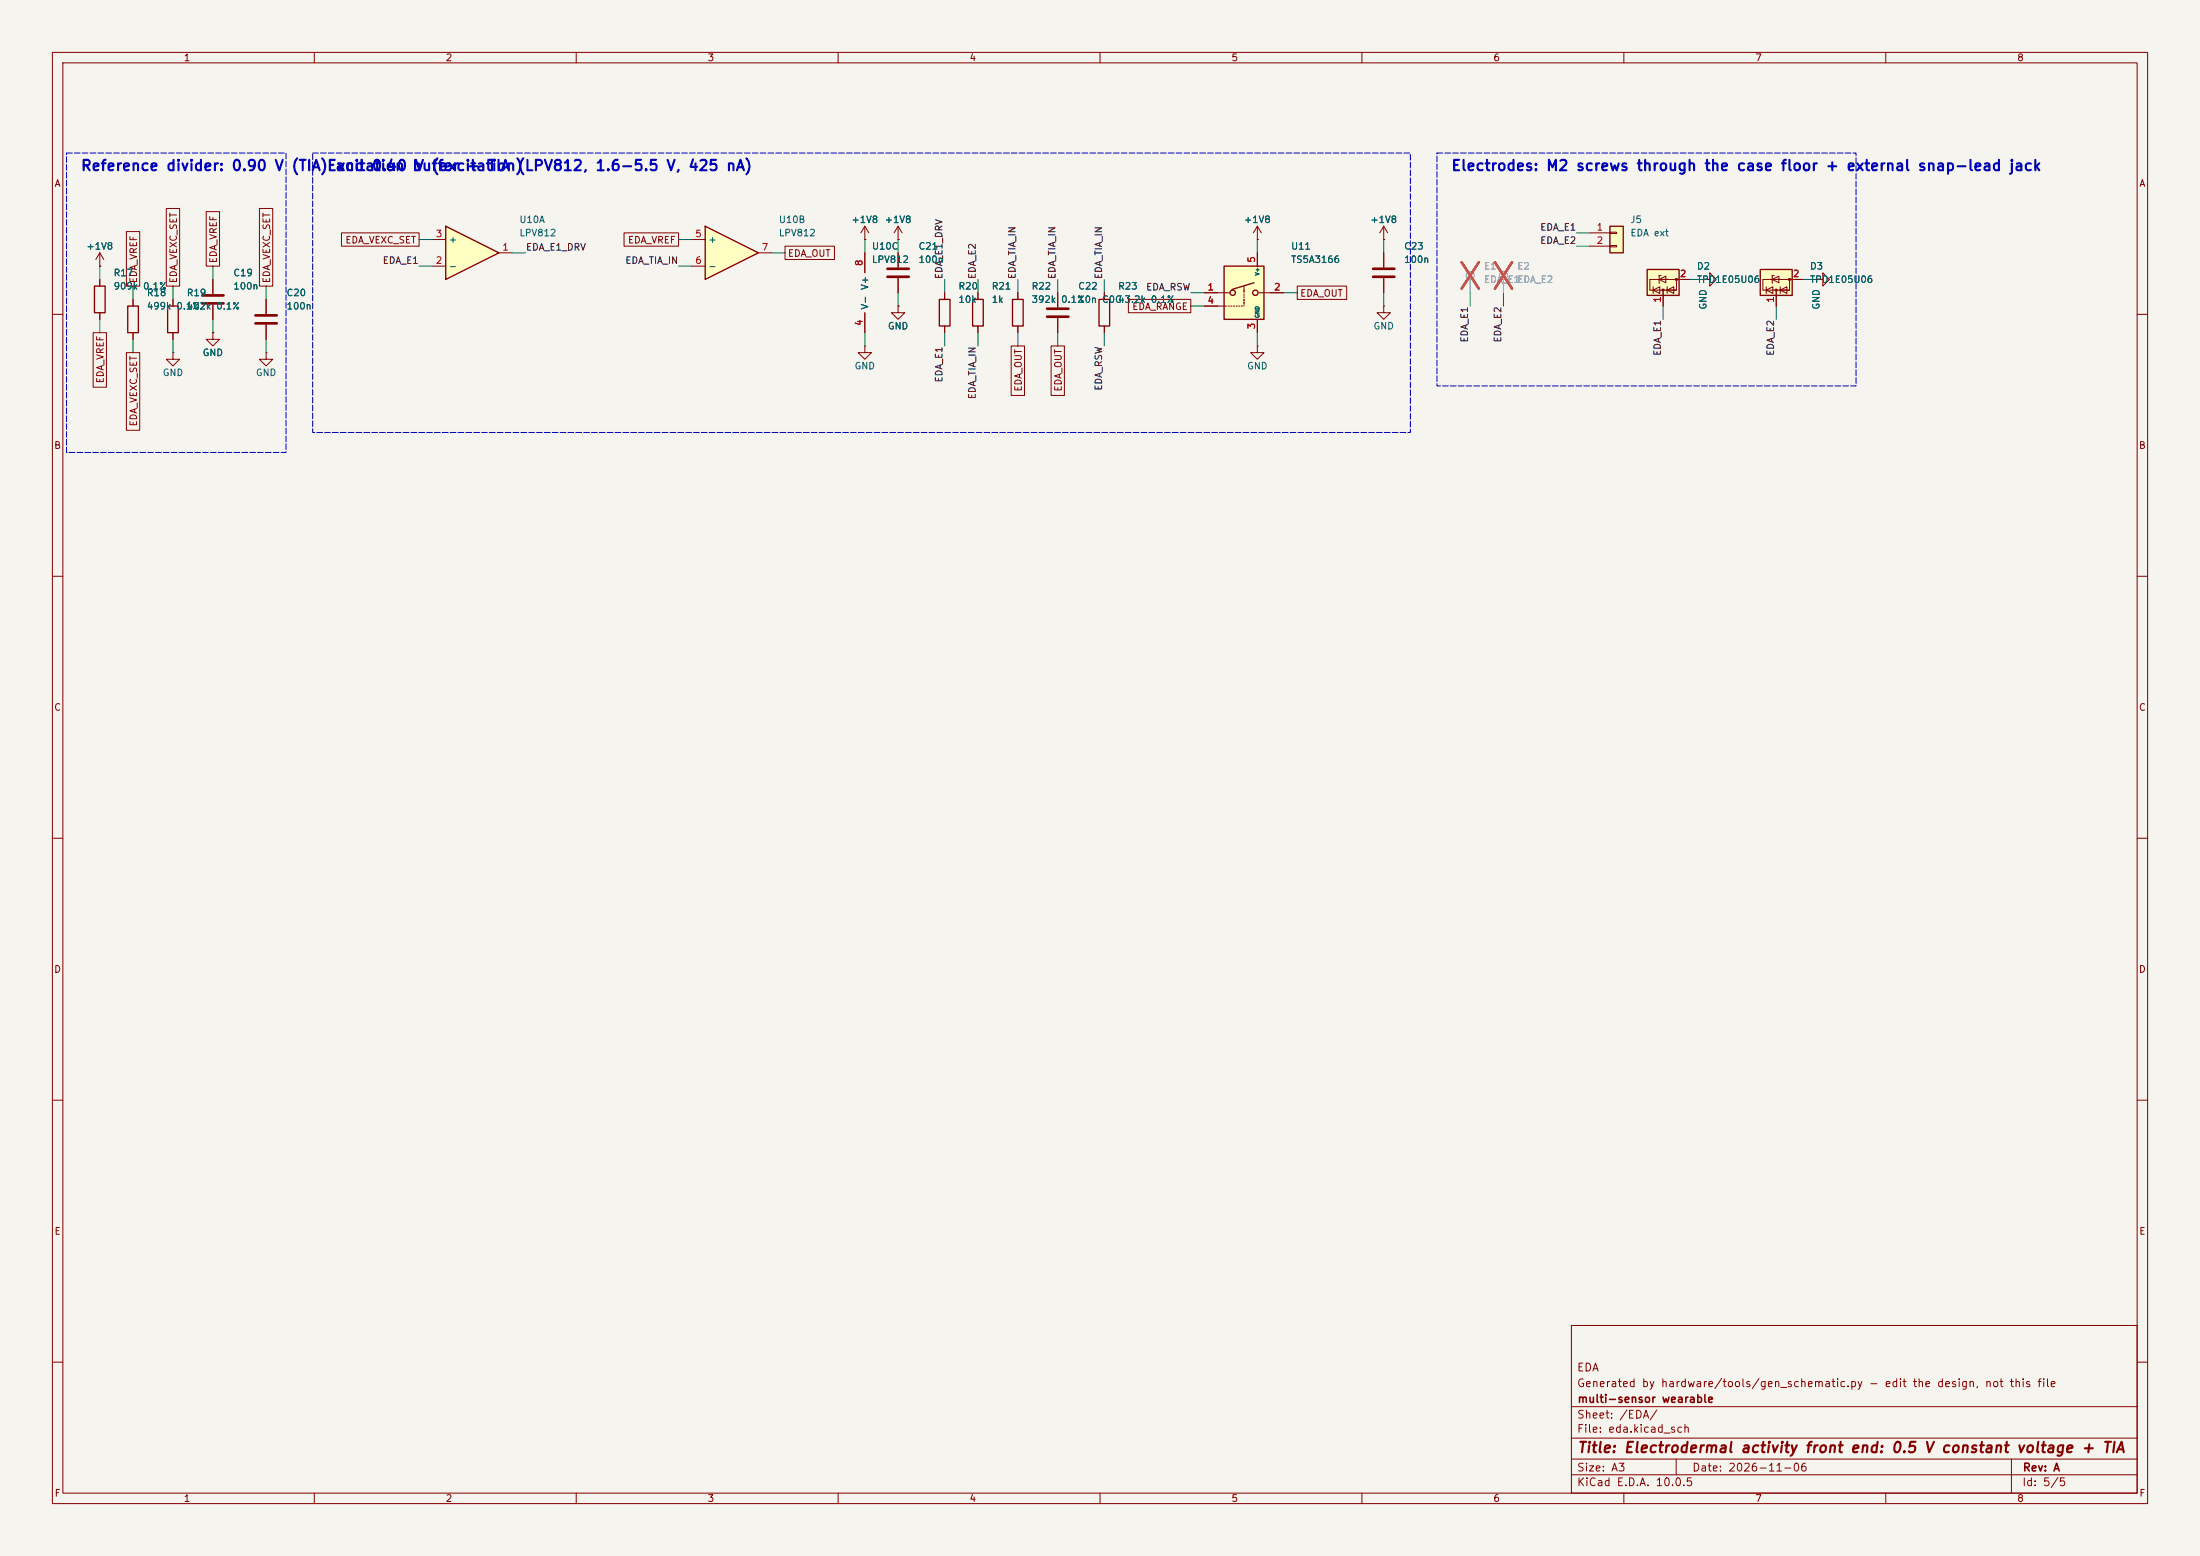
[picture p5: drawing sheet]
<svg xmlns="http://www.w3.org/2000/svg" width="420mm" height="297mm" viewBox="0 0 420 297" stroke-linecap="round" stroke-linejoin="round" font-family="sans-serif">
<path d="M0 0h420v297h-420z" fill="#f5f4ef" stroke="#f5f4ef" stroke-width=".19"/>
<g fill="none" stroke="#840000" stroke-width=".19">
<path d="M10 10h400v277h-400zM12 12h396v273h-396zM60 10v2M110 10v2M160 10v2M210 10v2M260 10v2M310 10v2M360 10v2M10 60h2M240 66v1.3h1.3l-1.3 1.3-1.2-1.3h1.2M240 66h.1"/>
<path d="M408 60h2M10 110h2M408 110h2M10 160h2M408 160h2M10 210h2M408 210h2M300 253h108v32h-108zM10 260h2M300 278.5h108M300 274.5h108M300 268.5h108"/>
<path d="M320 278.5v3M384 278.5v6.5M408 260h2M60 285v2M110 285v2M160 285v2M210 285v2M260 285v2M300 281.5h108M310 285v2M360 285v2"/>
</g>
<path d="M233.7 50.8h7.6v10.2h-7.6z" fill="#ffffc2"/>
<g fill="none" stroke="#840000" stroke-width=".19">
<path d="M229.9 58.4h4.3M229.9 55.9h4.8M234.4 58.4h.3M234.9 58.4h.3M235.5 58.4h.2M236 58.4h.2M236.5 58.4h.2M237 58.4h.2M237.5 54.6v1.3M237.5 56.1v.3M237.5 56.6v.3M237.5 57.2v.2"/>
<path d="M237.5 57.7v.2M237.5 58.2v.2M240 48.3v2.5M240.3 55.9h4.8M240 61v2.5"/>
</g>
<g fill="none" stroke="#840000" stroke-width=".25">
<path d="M233.7 50.8h7.6v10.2h-7.6zM239.4 54l-4.2 1.2"/>
<circle cx="235.3" cy="55.9" r=".51"/>
<circle cx="239.6" cy="55.9" r=".51"/>
</g>
<path d="M314.5 51.4h6v5h-6z" fill="#ffffc2"/>
<path d="M193.3 57.2h2v5h-2zM314.5 51.4h6v5h-6z" fill="none" stroke="#840000" stroke-width=".25"/>
<path d="M194.3 55.9v1.3M315.6 55.4l1.3-.7v1.3zM315.6 54.7v1.3M316.7 52.6h.1M316.7 53.3l1.3-.6v1.3zM316.7 52.6v1.5M316.7 52.6h.4M317.5 55.4v3M318.3 55.4l1.2-.7v1.3zM318.3 54.7v1.3M320 53.3v2.1h-5v-2.1h7.6M194.3 62.2v1.3" fill="none" stroke="#840000" stroke-width=".19"/>
<g fill="#840000" stroke="#840000" stroke-width=".19">
<circle cx="317.5" cy="55.4" r=".2"/>
<circle cx="320" cy="53.3" r=".2"/>
</g>
<path d="M85.1 43.2l10.1 5.1-10.1 5z" fill="#ffffc2"/>
<path d="M85.1 43.2l10.1 5.1-10.1 5z" fill="none" stroke="#840000" stroke-width=".25"/>
<path d="M40.6 53.3v2.8M40.6 58.2v2.8M82.5 50.8h2.6M82.5 45.7h2.6M95.2 48.3h2.6M325.1 53.3h1.3v-1.2l1.3 1.2-1.3 1.3v-1.3M325.1 53.3h.1" fill="none" stroke="#840000" stroke-width=".19"/>
<path d="M38.6 56.4h4.1M38.6 57.9h4.1" fill="none" stroke="#840000" stroke-width=".51"/>
<path d="M307.3 43.2h2.6v5.1h-2.6z" fill="#ffffc2"/>
<path d="M18 54.6h2.1v5.1h-2.1zM32 58.4h2v5.1h-2zM179.3 57.2h2.1v5h-2.1zM307.3 43.2h2.6v5.1h-2.6z" fill="none" stroke="#840000" stroke-width=".25"/>
<g fill="none" stroke="#840000" stroke-width=".19">
<path d="M19 50.8h.1M19 48.3l-.7 1.2M19 48.3l.8 1.2M19 48.3v2.5M19 53.3v1.3M19 59.7v1.3M33 57.2v1.2M50.8 57.2v2.7M165.1 48.3v3.8M165.1 59.7v3.8M171.4 58.4v1.3h1.3l-1.3 1.3-1.2-1.3h1.2M171.4 58.4h.1"/>
<path d="M171.4 48.3v2.8M171.4 53.1v2.8M180.3 55.9v1.3M201.9 55.9v2.8M264.2 48.3v2.8M264.2 53.1v2.8M303.5 44.5h3.8M303.5 47h3.8M307.3 44.3h1.3v.3h-1.3zM307.3 46.9h1.3v.2h-1.3zM346.7 53.3h1.3v-1.2l1.2 1.2-1.2 1.3v-1.3M346.7 53.3h.1"/>
<path d="M33 67.3v1.3h1.3l-1.3 1.3-1.3-1.3h1.3M33 67.3h.1M33 63.5v1.3M40.6 63.5v1.3h1.3l-1.3 1.2-1.2-1.2h1.2M40.6 63.5h.1M50.8 67.3v1.3h1.3l-1.3 1.3-1.3-1.3h1.3M50.8 67.3h.1M50.8 62v2.8M165.1 66v1.3h1.3l-1.3 1.3-1.3-1.3h1.3M165.1 66h.1M180.3 62.2v1.3M201.9 60.7v2.8"/>
</g>
<path d="M169.4 51.3h4.1M169.4 52.8h4.1M199.9 58.9h4.1M262.1 51.3h4.1M262.1 52.8h4.1M48.8 60.2h4M48.8 61.7h4M199.9 60.5h4.1" fill="none" stroke="#840000" stroke-width=".51"/>
<g fill="none" stroke="#9c9b98" stroke-width=".19">
<path d="M280.7 53.3v2.6M287 53.3v2.6"/>
<circle cx="280.7" cy="52.6" r=".76"/>
<circle cx="287" cy="52.6" r=".76"/>
</g>
<path d="M279 50.1l3.3 5M282.3 50.1l-3.3 5M285.4 50.1l3.3 5M288.7 50.1l-3.3 5" fill="none" stroke="#e12e31" stroke-width=".46"/>
<path d="M336 51.4h6.1v5h-6.1z" fill="#ffffc2"/>
<path d="M24.4 58.4h2v5.1h-2zM336 51.4h6.1v5h-6.1z" fill="none" stroke="#840000" stroke-width=".25"/>
<g fill="none" stroke="#840000" stroke-width=".19">
<path d="M25.4 57.2v1.2M165.1 45.7h.1M165.1 43.2l-.8 1.3M165.1 43.2l.8 1.3M165.1 43.2v2.5M337.2 55.4l1.3-.7v1.3zM337.2 54.7v1.3M338.3 52.6h.1M338.3 53.3l1.3-.6v1.3zM338.3 52.6v1.5M338.3 52.6h.4M339.1 55.4v3"/>
<path d="M339.9 55.4l1.2-.7v1.3zM339.9 54.7v1.3M341.6 53.3v2.1h-5.1v-2.1h7.7M25.4 63.5v1.3"/>
</g>
<g fill="#840000" stroke="#840000" stroke-width=".19">
<circle cx="339.1" cy="55.4" r=".2"/>
<circle cx="341.6" cy="53.3" r=".2"/>
</g>
<path d="M134.6 43.2l10.2 5.1-10.2 5z" fill="#ffffc2"/>
<path d="M134.6 43.2l10.2 5.1-10.2 5zM185.7 57.2h2v5h-2zM209.8 57.2h2v5h-2z" fill="none" stroke="#840000" stroke-width=".25"/>
<g fill="none" stroke="#840000" stroke-width=".19">
<path d="M31.7 39.8h2.6v14.8h-2.6zM49.5 39.8h2.6v14.8h-2.6zM19 50.8h.1M19 53.3v1.3M19 59.7v1.3M24.1 44.2h2.6v10.4h-2.6zM25.4 57.2v1.2M33 57.2v1.2M39.4 40.4h2.5v10.4h-2.5zM40.6 53.3v2.8M40.6 58.2v2.8M50.8 57.2v2.7"/>
<path d="M65.2 44.4h14.8v2.6h-14.8zM119.1 44.4h10.4v2.6h-10.4zM132.1 45.7h2.5M132.1 50.8h2.5M144.8 48.3h2.5M149.9 47h9.4v2.5h-9.4zM165.1 45.7h.1M165.1 48.3v3.8M165.1 59.7v3.8M171.4 45.7h.1M171.4 58.4h.1M171.4 43.2l-.7 1.3"/>
<path d="M171.4 43.2l.8 1.3M171.4 43.2v2.5M171.4 48.3v2.8M171.4 53.1v2.8M180.3 55.9v1.3M186.7 55.9v1.3M194.3 55.9v1.3M201.9 55.9v2.8M210.8 55.9v1.3M215.4 57.1h11.9v2.6h-11.9zM229.9 55.9h2.5M229.9 58.4h2.5"/>
<path d="M240 45.7h.1M240 43.2l-.7 1.3M240 43.2l.8 1.3M240 43.2v2.5M240 48.3v2.5M242.6 55.9h2.5M247.6 54.6h9.5v2.6h-9.5zM264.2 58.4v1.3h1.2l-1.2 1.3-1.3-1.3h1.3M264.2 58.4h.1M264.2 45.7h.1M264.2 43.2l-.8 1.3M264.2 43.2l.7 1.3"/>
<path d="M264.2 43.2v2.5M264.2 48.3v2.8M264.2 53.1v2.8M317.5 55.9v2.5M320 53.3h2.6M325.1 53.3h.1M339.1 55.9v2.5M341.6 53.3h2.6M346.7 53.3h.1M17.8 63.5h2.5v10.4h-2.5zM24.1 67.3h2.6v14.8h-2.6zM25.4 63.5v1.3"/>
<path d="M33 63.5v1.3M40.6 63.5h.1M50.8 62v2.8M180.3 62.2v1.3M186.7 62.2v1.3M193 66h2.6v9.5h-2.6zM194.3 62.2v1.3M200.7 66h2.5v9.5h-2.5zM201.9 60.7v2.8M210.8 62.2v1.3M240 61v2.5"/>
</g>
<g fill="none" stroke="#009600" stroke-width=".19">
<path d="M19 50.8v2.5M25.4 54.6v2.6M33 54.6v2.6M40.6 50.8v2.5M50.8 54.6v2.6M80 50.8h2.5M80 45.7h2.5M97.8 48.3h2.5M129.5 50.8h2.6M129.5 45.7h2.6M147.3 48.3h2.6M165.1 45.7v2.6"/>
<path d="M171.4 45.7v2.6M171.4 55.9v2.5M180.3 53.3v2.6M186.7 53.3v2.6M194.3 53.3v2.6M201.9 53.3v2.6M210.8 53.3v2.6M227.3 58.4h2.6M227.3 55.9h2.6M240 45.7v2.6M245.1 55.9h2.5M264.2 45.7v2.6"/>
<path d="M264.2 55.9v2.5M280.7 55.9v2.5M287 55.9v2.5M301 47h2.5M301 44.5h2.5M317.5 58.4v2.6M322.6 53.3h2.5M339.1 58.4v2.6M344.2 53.3h2.5M19 61v2.5M25.4 64.8v2.5M33 64.8v2.5"/>
<path d="M40.6 61v2.5M50.8 64.8v2.5M165.1 63.5v2.5M180.3 63.5v2.5M186.7 63.5v2.5M194.3 63.5v2.5M201.9 63.5v2.5M210.8 63.5v2.5M240 63.5v2.5"/>
</g>
<path d="M12.7 29.2h41.9v57.2h-41.9zM59.7 29.2h209.5v53.4h-209.5zM274.3 29.2h80v44.5h-80z" fill="none" stroke="#0000c2" stroke-width=".19" stroke-dasharray="1.1 .4"/>
<path d="M280.7 53.3v2.6M287 53.3v2.6" fill="none" stroke="#9c9b98" stroke-width=".19"/>
<path d="M279 50.1l3.3 5M282.3 50.1l-3.3 5M285.4 50.1l3.3 5M288.7 50.1l-3.3 5" fill="none" stroke="#e12e31" stroke-width=".46"/>
<g font-size="2" fill="#0000c2">
<text x="15.3" y="33.1">Reference divider: 0.90 V</text>
<text x="55.5" y="33.1">(TIA)Excitation</text>
<text x="63.9" y="33.1">and 0.40 buffer + TIA (LPV812, 1.6-5.5 V, 425 nA)</text>
<text x="79" y="33.1">V (excitation)</text>
<text x="276.9" y="33.1">Electrodes: M2 screws through the case floor + external snap-lead jack</text>
</g>
<text font-size="2" fill="#840000" x="301" y="277.8">Title: Electrodermal activity front end: 0.5 V constant voltage + TIA</text>
<g font-size="1.5" fill="#840000">
<text x="300.9" y="262.1">EDA</text>
<text x="300.9" y="265.1">Generated by hardware/tools/gen_schematic.py - edit the design, not this file</text>
<text x="301" y="268.1">multi-sensor wearable</text>
<text x="300.9" y="273.8">File: eda.kicad_sch</text>
<text x="300.9" y="271.1">Sheet: /EDA/</text>
<text x="300.9" y="281.2">Size: A3</text>
<text x="322.9" y="281.2">Date: 2026-11-06</text>
<text x="386" y="281.2">Rev: A</text>
<text x="300.9" y="284">KiCad E.D.A. 10.0.5</text>
<text x="385.9" y="284">Id: 5/5</text>
</g>
<g font-size="1.3" fill="#840000">
<text x="35" y="12">1</text>
<text x="85" y="12">2</text>
<text x="135" y="12">3</text>
<text x="185" y="12">4</text>
<text x="235" y="12">5</text>
<text x="285" y="12">6</text>
<text x="335" y="12">7</text>
<text x="385" y="12">8</text>
<text x="10.3" y="36">A</text>
<text x="408.3" y="36">A</text>
<text x="65.8" y="46.8">EDA_VEXC_SET</text>
<text x="119.8" y="46.8">EDA_VREF</text>
<text x="41.7" y="50.4" transform="rotate(-90 41.7 50.4)">EDA_VREF</text>
<text x="150.3" y="49.3">EDA_OUT</text>
<text x="26.5" y="54.2" transform="rotate(-90 26.5 54.2)">EDA_VREF</text>
<text x="34.1" y="54.2" transform="rotate(-90 34.1 54.2)">EDA_VEXC_SET</text>
<text x="51.9" y="54.2" transform="rotate(-90 51.9 54.2)">EDA_VEXC_SET</text>
<text x="216" y="59.5">EDA_RANGE</text>
<text x="248.1" y="56.9">EDA_OUT</text>
<text x="20.1" y="73.3" transform="rotate(-90 20.1 73.3)">EDA_VREF</text>
<text x="195.4" y="74.8" transform="rotate(-90 195.4 74.8)">EDA_OUT</text>
<text x="203" y="74.8" transform="rotate(-90 203 74.8)">EDA_OUT</text>
<text x="26.5" y="81.5" transform="rotate(-90 26.5 81.5)">EDA_VEXC_SET</text>
<text x="10.2" y="86">B</text>
<text x="408.2" y="86">B</text>
<text x="10.2" y="136">C</text>
<text x="408.2" y="136">C</text>
<text x="10.2" y="186">D</text>
<text x="408.2" y="186">D</text>
<text x="10.3" y="236">E</text>
<text x="408.3" y="236">E</text>
<text x="10.3" y="286">F</text>
<text x="35" y="287">1</text>
<text x="85" y="287">2</text>
<text x="135" y="287">3</text>
<text x="185" y="287">4</text>
<text x="235" y="287">5</text>
<text x="285" y="287">6</text>
<text x="335" y="287">7</text>
<text x="385" y="287">8</text>
<text x="408.3" y="286">F</text>
</g>
<g font-size="1.3" fill="#006464">
<text x="16.4" y="48">+1V8</text>
<text x="85.6" y="46.7">+</text>
<text x="99" y="42.9">U10A</text>
<text x="99" y="45.4">LPV812</text>
<text x="135.1" y="46.7">+</text>
<text x="148.6" y="42.9">U10B</text>
<text x="148.6" y="45.4">LPV812</text>
<text x="162.4" y="42.9">+1V8</text>
<text x="166.4" y="48">U10C</text>
<text x="168.8" y="42.9">+1V8</text>
<text x="175.2" y="48">C21</text>
<text x="237.4" y="42.9">+1V8</text>
<text x="246.4" y="48">U11</text>
<text x="261.5" y="42.9">+1V8</text>
<text x="268" y="48">C23</text>
<text x="311.1" y="42.9">J5</text>
<text x="311.1" y="45.4">EDA ext</text>
<text x="21.6" y="53">R17</text>
<text x="44.4" y="53">C19</text>
<text x="85.6" y="51.8">-</text>
<text x="135.1" y="51.8">-</text>
<text x="166.4" y="50.5">LPV812</text>
<text x="175.2" y="50.5">100n</text>
<text x="246.4" y="50.5">TS5A3166</text>
<text x="268" y="50.5">100n</text>
<text x="323.8" y="51.8">D2</text>
<text x="345.4" y="51.8">D3</text>
<text x="21.6" y="55.6">909k 0.1%</text>
<text x="27.9" y="56.8">R18</text>
<text x="27.9" y="59.4">499k 0.1%</text>
<text x="35.5" y="56.8">R19</text>
<text x="35.5" y="59.4">402k</text>
<text x="41.2" y="59.4">0.1%</text>
<text x="44.4" y="55.6">100n</text>
<text x="54.6" y="56.8">C20</text>
<text x="54.6" y="59.4">100n</text>
<text x="166.1" y="59.2" transform="rotate(-90 166.1 59.2)">V- V+</text>
<text x="182.9" y="55.6">R20</text>
<text x="182.9" y="58.1">10k</text>
<text x="189.2" y="55.6">R21</text>
<text x="189.2" y="58.1">1k</text>
<text x="196.8" y="55.6">R22</text>
<text x="196.8" y="58.1">392k</text>
<text x="202.5" y="58.1">0.1%</text>
<text x="205.7" y="55.6">C22</text>
<text x="205.7" y="58.1">10n</text>
<text x="210.3" y="58.1">C0G</text>
<text x="213.3" y="55.6">R23</text>
<text x="213.3" y="58.1">43.2k 0.1%</text>
<text x="323.8" y="54.3">TPD1E05U06</text>
<text x="326.1" y="59.2" transform="rotate(-90 326.1 59.2)">GND</text>
<text x="345.4" y="54.3">TPD1E05U06</text>
<text x="347.7" y="59.2" transform="rotate(-90 347.7 59.2)">GND</text>
<text x="169.4" y="63.2">GND</text>
<text x="262.1" y="63.2">GND</text>
<text x="38.6" y="68.3">GND</text>
<text x="163" y="70.8">GND</text>
<text x="238" y="70.8">GND</text>
<text x="31" y="72.1">GND</text>
<text x="48.7" y="72.1">GND</text>
</g>
<g font-size="1.3" fill="#a90000">
<text x="83.1" y="45.6">3</text>
<text x="132.6" y="45.6">5</text>
<text x="304.7" y="44.3">1</text>
<text x="304.7" y="46.9">2</text>
<text x="83.1" y="50.7">2</text>
<text x="95.8" y="48.1">1</text>
<text x="132.6" y="50.7">6</text>
<text x="145.3" y="48.1">7</text>
<text x="165" y="50.9" transform="rotate(-90 165 50.9)">8</text>
<text x="239.9" y="50.3" transform="rotate(-90 239.9 50.3)">5</text>
<text x="320.6" y="53.2">2</text>
<text x="342.2" y="53.2">2</text>
<text x="230.4" y="55.7">1</text>
<text x="230.4" y="58.3">4</text>
<text x="243.1" y="55.7">2</text>
<text x="317.4" y="57.9" transform="rotate(-90 317.4 57.9)">1</text>
<text x="339" y="57.9" transform="rotate(-90 339 57.9)">1</text>
<text x="165" y="62.3" transform="rotate(-90 165 62.3)">4</text>
<text x="239.9" y="63" transform="rotate(-90 239.9 63)">3</text>
</g>
<g font-size="1.3" fill="#0f0f0f">
<text x="293.9" y="46.9">EDA_E2</text>
<text x="293.9" y="44.3">EDA_E1</text>
<text x="72.9" y="50.7">EDA_E1</text>
<text x="100.3" y="48.1">EDA_E1_DRV</text>
<text x="119.3" y="50.7">EDA_TIA_IN</text>
<text x="180.2" y="53.4" transform="rotate(-90 180.2 53.4)">EDA_E1_DRV</text>
<text x="186.6" y="53.4" transform="rotate(-90 186.6 53.4)">EDA_E2</text>
<text x="194.2" y="53.4" transform="rotate(-90 194.2 53.4)">EDA_TIA_IN</text>
<text x="201.8" y="53.4" transform="rotate(-90 201.8 53.4)">EDA_TIA_IN</text>
<text x="210.7" y="53.4" transform="rotate(-90 210.7 53.4)">EDA_TIA_IN</text>
<text x="218.7" y="55.8">EDA_RSW</text>
<text x="280.5" y="65.5" transform="rotate(-90 280.5 65.5)">EDA_E1</text>
<text x="286.9" y="65.5" transform="rotate(-90 286.9 65.5)">EDA_E2</text>
<text x="317.4" y="68" transform="rotate(-90 317.4 68)">EDA_E1</text>
<text x="339" y="68" transform="rotate(-90 339 68)">EDA_E2</text>
<text x="180.2" y="73.1" transform="rotate(-90 180.2 73.1)">EDA_E1</text>
<text x="186.6" y="76.3" transform="rotate(-90 186.6 76.3)">EDA_TIA_IN</text>
<text x="210.7" y="74.7" transform="rotate(-90 210.7 74.7)">EDA_RSW</text>
</g>
<g font-size="1.3" fill="#939391">
<text x="283.2" y="51.8">E1</text>
<text x="289.5" y="51.8">E2</text>
<text x="283.2" y="54.3">EDA_E1</text>
<text x="289.5" y="54.3">EDA_E2</text>
</g>
<g font-size=".8" fill="#006464">
<text x="240.6" y="52.7" transform="rotate(-90 240.6 52.7)">V+</text>
<text x="240.6" y="60.8" transform="rotate(-90 240.6 60.8)">GND</text>
</g>
</svg>
